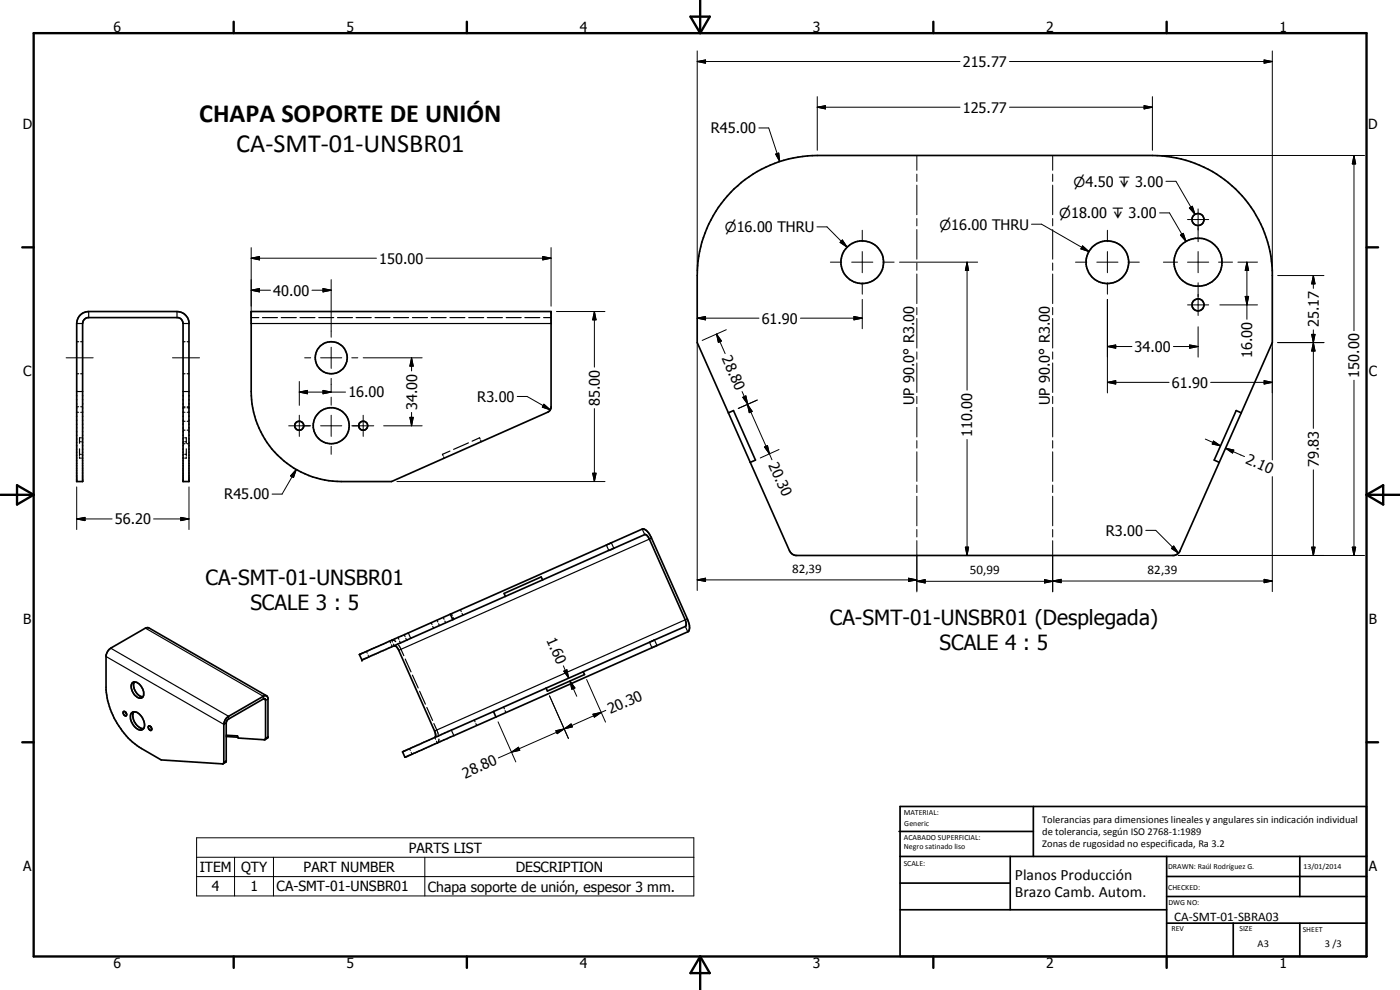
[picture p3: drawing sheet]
<svg xmlns="http://www.w3.org/2000/svg" width="420mm" height="297mm" viewBox="0 0 420 297" stroke-linecap="round" stroke-linejoin="round" font-family="sans-serif">
<g fill="none" stroke="#000" stroke-width=".51">
<path d="M23.9 94.7l1-.8 1.7-.4h26.5a3.7 3.7 0 0 1 3.6 3.1v47.9h-1.8v-47.4a1.85 1.85 0 0 0-1.4-1.8h-27.2a1.83 1.83 0 0 0-1.5 1.8v47.4h-1.8v-47.4l.3-1.3zM75.4 93.5h90v28.8l-.8 1.3-47.1 20.9h-15.1a27 27 0 0 1-27-27zM218.6 123.9l1.5-.7 6.6 14.8-1.5 .7M218.6 123.9l-9.4-21.1v-20.1a36 36 0 0 1 36.1-36h100.6a36.1 36.1 0 0 1 35.9 34.5v21.6l-27.8 62.7-1.3 1.1-113.9 .1-1-.4-.9-1.1-11.7-26.5M218.6 123.9l6.6 14.8M372.5 123.9l-1.5-.7-6.6 14.8 1.5 .7M162.8 174l-.4-.9-11.1 5 .4 .8M32.8 194.9l10.8-6.4 1.1-.1 35.4 20.4-.6-.1-.5 .2-10.4 6a3 3 0 0 0-1.4 2.4v11.6l-.3 .3-18.5-1.2-6-3.4a23.8 23.8 0 0 1-10.6-17.6v-10.4zM107.9 196.4h.1M118.4 193.7l75.1-33.3a1.52 1.52 0 0 1 1.4 1.4l10.7 24.2 .3 1.7-30.9 13.8M118.4 193.7l-9.8 4.3-.7-1.6M118.4 193.7l.5 .2 .6 .9 10.9 24.5 .3 .9-.1 1"/>
<path d="M118.4 193.7l-.1 .1M135.2 184.3l57.5-25.6a2.97 2.97 0 0 1 2.7 2.4l10.9 24.6a4 4 0 0 1 .3 3.8l-85 37.7M135.2 184.3l-27.3 12.1M135.2 184.3l.7 1.6M37 213.5a.73 .73 0 0 1 .8 .4 .73 .73 0 0 1-.1 .9 .98 .98 0 0 1-.7-1.3zM37.7 213.7l.3 .4M39.4 214a1.94 1.94 0 0 1 2.9 .8 2.95 2.95 0 0 1 .5 4.1 2.88 2.88 0 0 1-3.4-2.3l-.3-1.2 .1-1zM39.7 204.9a2.09 2.09 0 0 1 2.9 1.5 2.04 2.04 0 0 1-.2 3 3.2 3.2 0 0 1-2.7-4.5zM40.2 213.6a3.8 3.8 0 0 0 2.9 5M40.3 204.6a3.5 3.5 0 0 0 2.6 4.5M44.6 217.9a.73 .73 0 0 1 .8 .4 .73 .73 0 0 1-.2 .9l-.5-.5zM45.2 218.1l.3 .4"/>
<path d="M80.1 208.8l.3 .6v11.8l-.9 .7M148.1 213.5l.7 1.6M163.9 206.5l-33.3 14.7M175 201.5l.4 .9-11.1 4.9-.4-.8M175 201.5l-11.1 5M67.9 220.6l3.4 .2 .2 .6 8.1 .5 .1-12.1-.5-.2-11.1 6.6-.2 .6v11.6l-.9 .8M67.9 221l3.5 .2M121.5 227.2h.1M130.6 221.2l-9.7 4.4 .6 1.6M130.6 221.2l-.1 .1M269.8 249.5h40.3M270.1 242h140v45h-140z"/>
<path d="M270.1 257h140M303.2 257v16M310.1 242v15M350.1 257v30M390.1 257v12M270.1 265h33.1M270.1 273h80M350.1 277h60M350.1 269h60M350.1 263h60M370.1 277v10M390.1 277v10"/>
<circle cx="258.8" cy="78.7" r="6.4"/>
<circle cx="332.3" cy="78.7" r="6.4"/>
<circle cx="359.5" cy="78.7" r="7.2"/>
<circle cx="359.6" cy="65.9" r="1.79"/>
<circle cx="359.6" cy="91.5" r="1.8"/>
<circle cx="99.4" cy="107.3" r="4.8"/>
<circle cx="89.8" cy="127.7" r="1.35"/>
<circle cx="99.4" cy="127.7" r="5.4"/>
<circle cx="109" cy="127.7" r="1.35"/>
</g>
<g fill="none" stroke="#000" stroke-width=".3">
<path d="M209.2 18.5l2.5-.5v1zM209.2 18.5h78.9M209.2 15.3v65.8M303 18.5h78.8M379.4 18l2.4 .5-2.4 .5zM381.8 15.3v65.8M227.7 38.4h3l3.3 10.1M245.3 32.2l2.4-.5v1zM245.3 32.2h42.8M245.3 29v16.1M303 32.2h42.9M343.4 31.7l2.5 .5-2.5 .5z"/>
<path d="M345.9 29v16.1M232.8 46.2l.9-.3 .3 2.6zM275.2 46.7v4.4M275.2 52.2v2.2M275.2 55.5v8.9M315.9 46.7v4.4M315.9 52.2v2.2M315.9 55.5v8.9M347.5 46.7h62M349.9 54.4h3l5.7 9.9M406.3 46.7l.6 2.5h-1.1zM406.3 46.7v52.5"/>
<path d="M75.4 77.5l2.5-.5v1zM75.4 77.5h37.6M75.4 74.3v21.2M127.8 77.5h37.6M162.9 77l2.5 .5-2.5 .5zM165.4 74.3v17.6M245.2 68.1h3l6 6.1M249.2 78.7h3.4M252.8 72l1.4 2.2-2.1-1.5zM255.6 78.7h6.3M258.8 69.1v3.4M258.8 75.5v6.3"/>
<path d="M265 78.7h3.3M269.9 78.7h23.5M275.2 65.6v2.2M275.2 68.9v8.9M275.2 78.9v2.2M290.2 78.7l.5 2.5h-1zM290.2 78.7v38.4M309.6 67.3h3l14.2 8.2M315.9 65.6v2.2M315.9 68.9v8.9M315.9 78.9v2.2M322.8 78.7h3.4"/>
<path d="M324.9 73.8l1.9 1.7-2.4-.8zM329.2 78.7h6.3M332.3 69.1v3.4M332.3 75.5v6.3M338.5 78.7h3.4M348 63.9h3l4.9 8.5M349.2 78.7h4.2M354.3 70.5l.8-.5 .8 2.4zM356.4 78.7h6.3M356.4 65.9h6.3M356.9 62.4l.9-.5 .8 2.4zM359.6 62.7v9.8"/>
<path d="M359.6 75.5v6.3M365.7 78.7h4.2M371.5 78.7h5.9M374.2 78.7l.5 2.5h-1zM374.2 78.7v17.1M75.4 87.1l2.5-.5v1zM75.4 87.1h5.8M93.6 87.1h5.8M96.9 86.6l2.5 .5-2.5 .5zM99.4 83.9v17.3M167 93.5h14.6M178.4 93.5l.5 2.5h-1z"/>
<path d="M178.4 93.5v16.7M209.2 95.5l2.5-.5v1zM209.2 95.5h18.6M218 98.9l-7.3 3.3M240.2 95.5h18.6M256.3 95l2.5 .5-2.5 .5zM258.8 84.8v3.5M258.8 89.8v8.8M275.2 82.2v8.9M275.2 92.2v2.2M275.2 95.5v8.9M315.9 82.2v8.9"/>
<path d="M315.9 92.2v2.2M315.9 95.5v8.9M332.3 84.8v3.5M332.3 89.8v28.1M356.4 91.5h6.3M359.6 84.8v9.9M359.6 98v9.1M366.1 91.5h11.3M373.7 88.9h1l-.5 2.6zM383.4 82.7h13.9M394.2 82.7l.5 2.5h-1.1zM394.2 82.7v3.8"/>
<path d="M394.2 99v29.5M19.8 107.4h8.2M51.8 107.4h8.1M89.8 117.6l2.5-.5v1.1zM89.8 114.5v7.1M89.8 117.6h13.9M91.4 107.4h1.8M96.2 107.4h6.4M96.9 117.1l2.5 .5-2.5 .6zM99.4 104.2v6.3M99.4 113.5v4.1M99.4 119.2v2.4"/>
<path d="M105.6 107.4h1.8M109 107.4h17.7M123.5 107.4l.5 2.5h-1zM123.5 107.4v3.9M155.2 119h3l5.4 3M209.2 102.8v74.4M215 100.2l1.5 2.1-.9 .4zM215 100.2l2.6 5.9M222.7 117.5l1.7 3.8M222.9 119.2l.9-.4 .6 2.5zM275.2 105.6v2.2M275.2 108.9v8.9"/>
<path d="M275.2 118.9v2.2M315.9 105.6v2.2M315.9 108.9v8.9M315.9 118.9v2.2M332.3 114.7l2.5-.5v1zM332.3 104l2.5-.5v1zM332.3 114.7h18.5M332.3 104h7.4M352.2 104h7.4M357 103.5l2.6 .5-2.6 .5zM363.3 114.7h18.5M379.4 114.2l2.4 .5-2.4 .5z"/>
<path d="M381.8 102.8v35.2M383.4 102.8h13.9M393.6 100.3h1.1l-.5 2.5zM394.2 102.8l.5 2.5h-1.1zM406.3 114.1v52.6M23 123.7h.6M23 122h.6M24.2 123.7h.6M24.2 122h.6M54.9 123.7h.6M54.9 122h.6M56.2 123.7h.5"/>
<path d="M56.2 122h.5M86.6 127.8h6.6M89.8 124.6v6.3M96.2 127.8h6.4M99.4 124.6v6.3M99.4 133.9v2.4M105.6 127.8h6.6M109 124.6v6.3M115.1 127.8h11.6M123 125.2h1l-.5 2.6zM123.5 123.7v4.1M163 121.7l2.2 1.3"/>
<path d="M163.2 121.3l2 1.7-2.4-.8zM178.4 122.6v21.9M224.3 121.3l1.5 2.1-.9 .4zM224.3 121.3l6.6 14.9M227.2 120.1l-5.6 2.5M229.4 134.1l.9-.4 .6 2.5zM230.9 136.2l.8 1.8M233.8 134.9l-5.6 2.5M275.2 122.2v8.9M275.2 132.2v2.3M275.2 135.6v8.8M290.2 131.9v34.8"/>
<path d="M315.9 122.2v8.9M315.9 132.2v2.3M315.9 135.6v8.8M361.7 131.7l4.6 2.1M364.2 132.3l2.1 1.5-2.5-.6zM367.8 134.5l2.5 .5-.4 .9zM367.8 134.5l5.7 2.5M23 155.7l2.5-.5v1zM23 155.7h10.6M23 146.1v12.8M46.1 155.7h10.6M54.3 155.2l2.4 .5-2.4 .5z"/>
<path d="M56.7 146.1v12.8M88.9 140.8l-.8 2.5-.9-.5zM88.9 140.8l-4.2 7.5h-3.1M119.1 144.5h62.5M177.9 142h1l-.5 2.5zM275.2 145.5v2.3M275.2 148.9v8.9M275.2 158.9v2.2M315.9 145.5v2.3M315.9 148.9v8.9M315.9 158.9v2.2M343.9 159.1h3l6.8 6.9"/>
<path d="M381.8 143v34.5M394.2 141v25.7M209.2 174l2.5-.5v1zM209.2 174h66M272.7 173.5l2.5 .5-2.5 .5zM275.2 174.4l2.5-.5v1zM275.2 162.2v15.4M275.2 174.4h40.7M289.7 164.2h1l-.5 2.5zM313.5 173.9l2.4 .5-2.4 .5zM315.9 174.3l2.6-.5v1zM315.9 162.2v15.4"/>
<path d="M315.9 174.3h65.9M352.2 163.8l1.5 2.2-2.1-1.5zM353.6 166.7h55.9M379.4 173.8l2.4 .5-2.4 .5zM393.6 164.2h1.1l-.5 2.5zM405.8 164.2h1.1l-.6 2.5zM110 195.5l.2 .5M110.5 196.6l.2 .5M117.5 192.1l.3 .6M118 193.2l.3 .6M169.1 199.8l1.6 3.7M149.5 216.6l5.3 12"/>
<path d="M164.9 208.8l5.7 12.8M166.8 219.2l2.5-.5-2.1 1.4zM169.2 201.4l.9-.4 .6 2.5zM169.3 218.7l2.1-1.5 .4 .9zM171.1 204.3l1.4 2.1-.9 .4zM171.1 204.3l2 4.6M176.1 203.9l5.6 12.8M178 214.3l2.5-.6-2.1 1.5zM180.5 213.7l-27 12M181.8 213.1l-1.3 .6M122.9 224.7l.2 .5M123.4 225.7l.2 .6"/>
<path d="M130.5 221.3l.2 .5M131 222.4l.2 .5M153.5 225.7l2.1-1.5 .4 .9zM153.5 225.7l-3.9 1.7M59 251.4h149.2v17.4h-149.2zM59 257.2h149.2M70.4 257.2v11.6M82.1 257.2v11.6M127.5 257.2v11.6M59 263h149.2"/>
</g>
<g fill="none" stroke="#000" stroke-width=".35">
<path d="M23 97.1h1.8M26.6 93.5v1.8M53.1 93.5v1.8M54.9 97.1h1.8M75.4 97.1h90M75.4 95.3h2.3M78.8 95.3h4.5M84.4 95.3h4.5M90 95.3h4.5M95.7 95.3h4.4M101.3 95.3h4.5M106.9 95.3h4.5"/>
<path d="M112.6 95.3h4.4M118.1 95.3h4.5M123.8 95.3h4.5M129.4 95.3h4.5M135 95.3h4.5M140.7 95.3h4.4M146.3 95.3h4.5M151.9 95.3h4.5M157.5 95.3h4.5M163.1 95.3h2.3M23 117.5h1.8M23 102.5h.6"/>
<path d="M23 112.1h.6M24.2 102.5h.6M24.2 112.1h.6M54.9 117.5h1.8M54.9 102.5h.6M54.9 112.1h.6M56.2 102.5h.5M56.2 112.1h.5M23.9 137.1v.4h.3M23.9 134.7v2M23.9 136.3h.3M23.9 132.5h.3"/>
<path d="M24.2 131.4h-.3v1.6M24.5 137.5h.3M24.5 136.3h.3M24.5 131.4h.3M24.5 132.5h.3M54.9 137.5h.4M54.9 136.3h.4M54.9 131.4h.4M54.9 132.5h.4M54.9 126.4h.6M54.9 129.1h.6M54.9 122.3h.6"/>
<path d="M54.9 133.1h.6M55.6 136.3h.3M55.6 131.4h.3v1.6M55.6 132.5h.3M55.9 137.1v.4h-.3M55.9 134.7v2M56.2 126.4h.5M56.2 129.1h.5M56.2 122.3h.5M56.2 133.1h.5M133.1 137.1l.2 .4M135 135.3l-2.2 1 .2 .4"/>
<path d="M140.6 132.9l-4.5 1.9M144.1 131.7l-.2-.3-2.2 1M144.3 132.1l.1 .4M192.7 158.7l.8 1.7M182 163.5l.7 1.6M183.5 162.9l.7 1.6M195.5 161.5l-75.8 33.6M31.8 197l35.4 20.3 .7-.3M33.2 194.5l35.4 20.4v.8M43.6 188.5l35.4 20.4v.8l.7 .4 .7-.4M117 192.4l.3 .5M117.5 193.5l.2 .5"/>
<path d="M117.5 192.1h.6l.7 .4M119.5 191.3l.2 .5M119.7 193.6l1.5 3.1M119.9 192.4l.3 .5M121.3 190.4l.3 .6M121.6 197.7l1.7 3.9M121.8 191.5l.2 .6M122.5 189.9l.8 1.6M129.4 186.9l.3 .5M129.9 188l.2 .5M131.2 186.1l.2 .5M131.6 187.2l.3 .5"/>
<path d="M133 185.2l.3 .6M133.5 186.4l.3 .5M135.5 184.1l.2 .6M136 185.3l.2 .5M138.2 182.9l.2 .6M138.7 184.1l.2 .5M194.9 192.7l.8 1.7M196.4 192l.8 1.7M205.7 188l.7 1.6M206.3 185.7l-75.9 33.6M123.8 202.6l1.7 3.8M125.9 207.4l1.8 3.9"/>
<path d="M128.1 212.3l1.7 3.9M130.2 217.1l1.3 3.2M135.5 219.1l.7 1.6M142.4 216l.2 .6M142.8 217.1l.3 .6M151.1 212.1l.3 .6M151.6 213.2l.2 .6M67.9 228.3l-.7 .4M80.4 221l-.7 .4M131.7 221.7l-.1 .8-.4 .4"/>
</g>
<circle cx="108.6" cy="198" r=".25" fill="#000"/>
<g fill="none" stroke="#000" stroke-width=".71">
<path d="M10.1 9.9h400v277.1h-400zM70.1 6.5v3.4M140.1 6.5v3.4M207.2 5h5.8l-2.9 4.9zM210.1 0v9.9M280.1 6.5v3.4M350.1 6.5v3.4M6.7 74.2h3.4M410.1 74.2h3.5M.1 148.5h10M5.1 145.6l5 2.9-5 2.9zM410.1 148.5h10"/>
<path d="M410.1 148.5l5-2.9v5.8zM6.7 222.7h3.4M410.1 222.7h3.5M70.1 287v3.4M140.1 287v3.4M210.1 287v10M210.1 287l2.9 5h-5.8zM280.1 287v3.4M350.1 287v3.4"/>
</g>
<g fill="#000">
<path d="M209.2 18.5l2.5-.5v1zM379.4 18l2.4 .5-2.4 .5zM245.3 32.2l2.4-.5v1zM343.4 31.7l2.5 .5-2.5 .5zM232.8 46.2l.9-.3 .3 2.6zM406.3 46.7l.6 2.5h-1.1zM75.4 77.5l2.5-.5v1zM162.9 77l2.5 .5-2.5 .5zM252.8 72l1.4 2.2-2.1-1.5zM324.9 73.8l1.9 1.7-2.4-.8zM354.3 70.5l.8-.5 .8 2.4zM356.9 62.4l.9-.5 .8 2.4z"/>
<path d="M75.4 87.1l2.5-.5v1zM96.9 86.6l2.5 .5-2.5 .5zM178.4 93.5l.5 2.5h-1zM209.2 95.5l2.5-.5v1zM256.3 95l2.5 .5-2.5 .5zM290.2 78.7l.5 2.5h-1zM373.7 88.9h1l-.5 2.6zM374.2 78.7l.5 2.5h-1zM394.2 82.7l.5 2.5h-1.1zM89.8 117.6l2.5-.5v1.1zM96.9 117.1l2.5 .5-2.5 .6zM123.5 107.4l.5 2.5h-1z"/>
<path d="M215 100.2l1.5 2.1-.9 .4zM222.9 119.2l.9-.4 .6 2.5zM332.3 114.7l2.5-.5v1zM332.3 104l2.5-.5v1zM357 103.5l2.6 .5-2.6 .5zM379.4 114.2l2.4 .5-2.4 .5zM393.6 100.3h1.1l-.5 2.5zM394.2 102.8l.5 2.5h-1.1zM123 125.2h1l-.5 2.6zM163.2 121.3l2 1.7-2.4-.8zM224.3 121.3l1.5 2.1-.9 .4zM229.4 134.1l.9-.4 .6 2.5z"/>
<path d="M364.2 132.3l2.1 1.5-2.5-.6zM367.8 134.5l2.5 .5-.4 .9zM23 155.7l2.5-.5v1zM54.3 155.2l2.4 .5-2.4 .5zM88.9 140.8l-.8 2.5-.9-.5zM177.9 142h1l-.5 2.5zM209.2 174l2.5-.5v1zM272.7 173.5l2.5 .5-2.5 .5zM275.2 174.4l2.5-.5v1zM289.7 164.2h1l-.5 2.5zM313.5 173.9l2.4 .5-2.4 .5zM315.9 174.3l2.6-.5v1z"/>
<path d="M352.2 163.8l1.5 2.2-2.1-1.5zM379.4 173.8l2.4 .5-2.4 .5zM393.6 164.2h1.1l-.5 2.5zM405.8 164.2h1.1l-.6 2.5zM169.2 201.4l.9-.4 .6 2.5zM169.3 218.7l2.1-1.5 .4 .9zM171.1 204.3l1.4 2.1-.9 .4zM178 214.3l2.5-.6-2.1 1.5zM153.5 225.7l2.1-1.5 .4 .9zM166.8 219.2l2.5-.5-2.1 1.4z"/>
</g>
<g font-size="7.9">
<text x="59.8" y="36.6">CHAPA SOPORTE DE UNIÓN</text>
<text x="70.9" y="45.6">CA-SMT-01-UNSBR01</text>
</g>
<g font-size="6.3">
<text x="61.7" y="175.6">CA-SMT-01-UNSBR01</text>
<text x="75.1" y="183.1">SCALE 3 : 5</text>
<text x="249" y="187.5">CA-SMT-01-UNSBR01 (Desplegada)</text>
<text x="281.9" y="194.9">SCALE 4 : 5</text>
</g>
<g font-size="4.7">
<text x="304.6" y="263.9">Planos Producción</text>
<text x="304.6" y="269.3">Brazo Camb. Autom.</text>
</g>
<g font-size="4.4">
<text x="288.9" y="20.1">215.77</text>
<text x="288.9" y="33.8">125.77</text>
<text x="213.3" y="40">R45.00</text>
<text x="113.8" y="79.1">150.00</text>
<text x="82" y="88.7">40.00</text>
<text x="228.6" y="97.1">61.90</text>
<text x="395.8" y="98.2" transform="rotate(-90 395.8 98.2)">25.17</text>
<text x="216.5" y="107.5" transform="rotate(66 216.5 107.5)">28.80</text>
<text x="340.5" y="105.6">34.00</text>
<text x="375.8" y="107.5" transform="rotate(-90 375.8 107.5)">16.00</text>
<text x="407.9" y="113.3" transform="rotate(-90 407.9 113.3)">150.00</text>
<text x="104.6" y="119.3">16.00</text>
<text x="351.7" y="116.4">61.90</text>
<text x="125.2" y="123" transform="rotate(-90 125.2 123)">34.00</text>
<text x="143.2" y="120.6">R3.00</text>
<text x="180" y="121.8" transform="rotate(-90 180 121.8)">85.00</text>
<text x="274.3" y="121.6" transform="rotate(-90 274.3 121.6)">UP 90.0° R3.00</text>
<text x="315.1" y="121.6" transform="rotate(-90 315.1 121.6)">UP 90.0° R3.00</text>
<text x="291.8" y="131.1" transform="rotate(-90 291.8 131.1)">110.00</text>
<text x="230.6" y="139.4" transform="rotate(66 230.6 139.4)">20.30</text>
<text x="373.6" y="138.8" transform="rotate(24 373.6 138.8)">2.10</text>
<text x="395.8" y="140.2" transform="rotate(-90 395.8 140.2)">79.83</text>
<text x="67.3" y="149.9">R45.00</text>
<text x="34.5" y="157.3">56.20</text>
<text x="331.9" y="160.7">R3.00</text>
<text x="163.9" y="192" transform="rotate(66 163.9 192)">1.60</text>
<text x="183.2" y="214.3" transform="rotate(-24 183.2 214.3)">20.30</text>
<text x="139.6" y="233.6" transform="rotate(-24 139.6 233.6)">28.80</text>
</g>
<g font-size="4.2">
<text x="34" y="9.6">6</text>
<text x="104" y="9.6">5</text>
<text x="174" y="9.6">4</text>
<text x="244" y="9.6">3</text>
<text x="314" y="9.6">2</text>
<text x="384" y="9.6">1</text>
<text x="6.8" y="38.7">D</text>
<text x="410.6" y="38.7">D</text>
<text x="322.2" y="56">n4.50 x 3.00</text>
<text x="317.9" y="65.5">n18.00 x 3.00</text>
<text x="217.5" y="69.7">n16.00 THRU</text>
<text x="281.9" y="68.9">n16.00 THRU</text>
<text x="7" y="112.9">C</text>
<text x="410.8" y="112.9">C</text>
<text x="7" y="187.1">B</text>
<text x="410.8" y="187.1">B</text>
<text x="122.7" y="255.9">PARTS LIST</text>
<text x="7" y="261.4">A</text>
<text x="59.9" y="261.7">ITEM</text>
<text x="72.3" y="261.7">QTY</text>
<text x="91.1" y="261.7">PART NUMBER</text>
<text x="154.8" y="261.7">DESCRIPTION</text>
<text x="410.8" y="261.4">A</text>
<text x="63.6" y="267.5">4</text>
<text x="75.1" y="267.5">1</text>
<text x="83" y="267.5">CA-SMT-01-UNSBR01</text>
<text x="128.4" y="267.6">Chapa soporte de unión, espesor 3 mm.</text>
<text x="34" y="290.4">6</text>
<text x="104" y="290.4">5</text>
<text x="174" y="290.4">4</text>
<text x="244" y="290.4">3</text>
<text x="314" y="290.4">2</text>
<text x="384" y="290.4">1</text>
</g>
<g font-size="3.9">
<text x="237.7" y="171.9">82,39</text>
<text x="291.1" y="172.3">50,99</text>
<text x="344.4" y="172.3">82,39</text>
<text x="352.4" y="276.3">CA-SMT-01-SBRA03</text>
</g>
<g font-size="3.1">
<text x="312.7" y="246.8">Tolerancias para dimensiones lineales y angulares sin indicación individual</text>
<text x="312.7" y="250.4">de tolerancia, según ISO 2768-1:1989</text>
<text x="312.7" y="254">Zonas de rugosidad no especificada, Ra 3.2</text>
<text x="377.4" y="284.1">A3</text>
<text x="397.6" y="284.2">3 /3</text>
</g>
<g font-size="2.4">
<text x="271.2" y="244.4">MATERIAL:</text>
<text x="271.3" y="252">ACABADO SUPERFICIAL:</text>
<text x="271.4" y="247.9">Generic</text>
<text x="271.3" y="254.6">Negro satinado liso</text>
<text x="271.2" y="259.7">SCALE:</text>
<text x="350.6" y="260.8">DRAWN: Raúl Rodríguez G.</text>
<text x="391.2" y="260.6">13/01/2014</text>
<text x="350.6" y="267">CHECKED:</text>
<text x="350.6" y="271.4">DWG NO:</text>
<text x="351.6" y="279.3">REV</text>
<text x="372" y="279.4">SIZE</text>
<text x="391" y="279.6">SHEET</text>
</g>
</svg>
